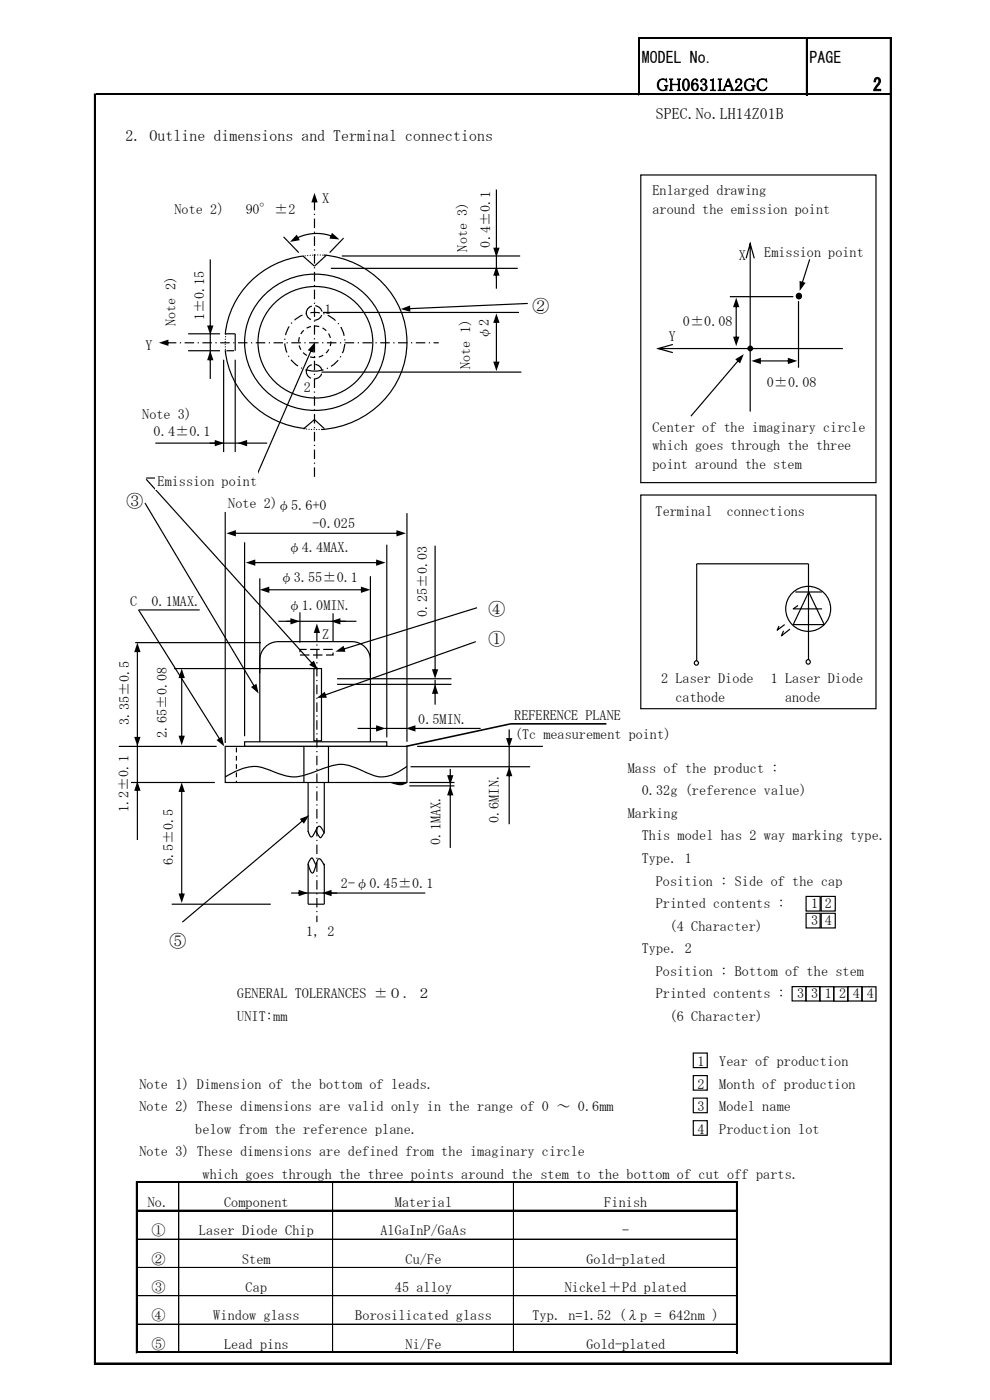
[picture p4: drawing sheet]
<svg xmlns="http://www.w3.org/2000/svg" width="221mm" height="313mm" viewBox="0 0 221 313" stroke-linecap="round" stroke-linejoin="round" font-family="sans-serif">
<g fill="none" stroke="#000" stroke-width=".22">
<path d="M142.5 8.4v12.8M142.8 8.4h56.1M179.9 8.7v12.5M198.7 8.7v296M21.1 21v283.7M21.4 21h177.5M30.4 264v38.2M30.7 276.7h133.6M30.7 264h133.9M30.7 270.3h133.9M39.9 264.2v6.1M39.9 270.6v31.3"/>
<path d="M74.2 264.2v6.1M74.2 270.6v31.3M114.6 264.2v6.1M114.6 270.6v31.3M114.6 264.3v5.9M164.3 264.3v37.9M30.7 283.1h133.6M30.7 289.4h133.6M30.7 295.7h133.6M21.4 304.4h177.5M30.7 301.9h133.9"/>
</g>
<path d="M142.6 8.4v12.9M142.8 8.5h56.2M180.1 8.7v12.6M198.8 8.7v296M21.2 20.9v283.8M21.4 21.1h177.6M30.6 263.9v38.3M30.7 264.1h133.9M30.7 270.4h133.9M164.5 264.2v38M21.4 304.6h177.6M30.7 302.1h133.9" fill="none" stroke="#000" stroke-width=".31"/>
<g fill="#000">
<path d="M167.3 54.4h.2v37.5h-.2zM167.4 53.9l1 3.7-.1 .1-.1-.1-.9-3.1h.2l-.8 3.1-.3 .1z"/>
<path d="M180.6 57.9l-1.7 5.3 .2 .1 1.7-5.3zM178.4 62.7l.1 2.3 1.3-1.8z"/>
<path d="M164.2 68.3h.2v7.3h-.2zM164.3 66.5l.7 2.1h-1.4zM163.6 75.2h1.4l-.7 2.1z"/>
<path d="M146.9 77.7v.3h41.2v-.3zM146.4 77.9l3.7 .9v-.2l-3.2-.9v.3l3.2-.9 .1-.2-.2-.1z"/>
<path d="M164.7 80.4l-10.6 12.5 .2 .1 10.6-12.5zM164.1 80.2l1.1 1 .8-2.1z"/>
<path d="M169.4 80.5v.2h6.8v-.2zM175.8 79.9v1.4l2.1-.7zM167.7 80.6l2.1 .7v-1.4z"/>
</g>
<g fill="#000">
<circle cx="167.4" cy="77.8" r=".51"/>
<circle cx="178.3" cy="66.1" r=".6"/>
</g>
<g fill="none" stroke="#000" stroke-width=".26">
<path d="M143 39.1h52.5v68.7h-52.5zM162.9 66.3h14.1M178.2 67.2v14.9M180.4 125.9v21.7"/>
<circle cx="167.4" cy="77.8" r=".51"/>
<circle cx="178.3" cy="66.1" r=".6"/>
</g>
<circle cx="155.4" cy="148.1" r=".48" fill="#fff"/>
<circle cx="155.4" cy="148.1" r=".48" fill="none" stroke="#000" stroke-width=".26"/>
<circle cx="180.4" cy="147.8" r=".49" fill="#fff"/>
<g fill="none" stroke="#000" stroke-width=".26">
<path d="M143 110.6h52.5v47.7h-52.5zM155.5 125.9h24.9M177.5 132.2h6M178.1 135.2l-1.1 .8h6.5M180.5 132.2l3.4 7.3h-6.9z"/>
<circle cx="180.4" cy="136" r="5"/>
<circle cx="180.4" cy="147.8" r=".49"/>
</g>
<g fill="#fff">
<path d="M174.5 140l1.1-.5-1.7 1.3z"/>
<path d="M175 141.1l1.3-.3-1.7 1.2z"/>
</g>
<path d="M155.5 125.9v21.7M175.1 139.5l-1.7 1.3 .5-1M176.3 140.5l-1.9 1.5 .5-1.1" fill="none" stroke="#000" stroke-width=".26"/>
<path d="M59.4 144.3a4.1 4.1 0 0 1 2.7-1h16.4a4.1 4.1 0 0 1 4.2 4.1v18.7a4.1 4.1 0 0 1-4.2 4.1h-16.4a4.1 4.1 0 0 1-4.1-4.1v-18.7a4.1 4.1 0 0 1 1.4-3.1z" fill-rule="evenodd" fill="#fff"/>
<path d="M50.3 114.3v51.6M90.8 114.6v51.1M54.6 121.1v43.3M58 129.2v21.2M82.7 128.7v21.7M86.3 121.7v43M59.4 144.3a4.1 4.1 0 0 1 2.7-1h16.4a4.1 4.1 0 0 1 4.2 4.1v18.7a4.1 4.1 0 0 1-4.2 4.1h-16.4a4.1 4.1 0 0 1-4.1-4.1v-18.7a4.1 4.1 0 0 1 1.4-3.1z" fill="none" stroke="#000" stroke-width=".26"/>
<path d="M54.6 165.7h31.7v1h-31.7z" fill-rule="evenodd" fill="#fff"/>
<path d="M54.6 165.7h31.7v1h-31.7z" fill="none" stroke="#000" stroke-width=".26"/>
<path d="M50.3 166.7h40.5v8.1h-40.5z" fill-rule="evenodd" fill="#fff"/>
<g fill="none" stroke="#000" stroke-width=".26">
<path d="M63.3 52.9l3.4 3.5M67.8 57.2a19.8 19.8 0 0 0-17.5 17.5M72.2 56.9a19.8 19.8 0 0 1 18.3 22.9 20.3 20.3 0 0 1-18.8 16.1M72.9 56.9l-2.7 2.5-2.6-2.2M73.8 59.9h41.7M76.3 57.2h39.8M76.7 53.2l-3.1 3.2M110.8 56.7v5.5M42 74.6h7.1M42 78.3h7.1M46.9 74.6v6M50.3 78.2a19.7 19.7 0 0 0 17.9 17.5"/>
<path d="M50.3 74.6h2.2v3.7M50.5 78.3h1.7M59.2 65.7a15.9 15.9 0 0 1 16.2-3.7 15.9 15.9 0 0 1 10.6 12.9 15.7 15.7 0 0 1-23.2 14.9 15 15 0 0 1-3.6-24.1zM60.9 68.1a12.8 12.8 0 0 1 14.6-3.1 12.8 12.8 0 0 1 7.6 12.8 12.8 12.8 0 0 1-13.4 11.1 12.8 12.8 0 0 1-12.1-12.5 12.2 12.2 0 0 1 3.3-8.3zM72.1 69.8h43.7M46.8 99h7.1M49.9 80.3v20.7M52.5 80.3v20.7M67.8 95.7l2.4-2 2.2 2M71.7 83.1h44.6M32.6 106.8h24.4M30.9 136.2h13.7"/>
<path d="M63.9 138.8h13.3M66.9 136.8v6.7M74.3 137v6.3M30.2 143.5h28M38.9 149.3h31.6M70.1 149.3h1.6v16.2h-1.6zM75.2 151.6h25.6M75.2 152.8h25.6M97.1 151.9v2.2M26.5 166.7h21.8M29.2 174.8h18.7M30.7 166.2v9.1"/>
<path d="M50.3 166.7h40.5v8.1h-40.5zM67.8 166.7v8.1M68.8 174.8v11M72.4 174.8v11.3l-.3-.6a1.17 1.17 0 0 0-1-.9l-.7 1.1a1.39 1.39 0 0 1-1 1.2l-.6-1.3M73.3 166.7v8.1M85.8 162.7h5M87.3 174.8a3.5 3.5 0 0 0 3.5 0M90.8 171.2a9.3 9.3 0 0 1-6.5 2.2l-3.5-1.3a8.8 8.8 0 0 0-8.4-.5l-2 .7a9.6 9.6 0 0 1-8.5 .4l-.9-.3a8.9 8.9 0 0 0-9.4 .4l-1.3 .7M91.4 174.8h10M91.4 175.5h10M91.6 171.2h26.7M93.1 166.7h28.1"/>
<path d="M100.5 174v2.3M113.6 166.7v5M67.8 199.5h7.4M68.8 192.9l.2 1a1.05 1.05 0 0 0 .8 1.1l1.3-3.2a1.17 1.17 0 0 1 1 1l.3 .5M70.5 185.6l1 1.5 .9-1.1M72.4 192.9v9.1h-3.6v-9.1l.6-1.2h.3l.8 1.4M38.3 202h22.1"/>
</g>
<path d="M68.9 68.7a1.72 1.72 0 0 1 2.5 0 1.72 1.72 0 0 1 0 2.4 1.72 1.72 0 0 1-2.5-.1 1.54 1.54 0 0 1 0-2.3zM68.9 81.8a1.72 1.72 0 0 1 2.5 0 1.72 1.72 0 0 1 0 2.4 1.72 1.72 0 0 1-2.5-.1 1.54 1.54 0 0 1 0-2.3zM66.9 145h7.4v1.3h-7.4z" fill="none" stroke="#000" stroke-width=".26" stroke-dasharray="2.1 .8" stroke-linecap="butt"/>
<g fill="#000">
<path d="M46.8 57.9h.3v15.2h-.3zM46.2 72.7h1.4l-.7 2.1z"/>
<path d="M66.2 53.1a9.9 9.9 0 0 1 8-.4l-.1 .2a9.6 9.6 0 0 0-7.8 .4zM66.2 52.4l.7 1.2-2.2 .4zM74.1 52l1.7 1.5-2.3-.2z"/>
<path d="M70.1 44.9h.2v2.1h-.2zM70.1 47.8h.2v.2h-.2zM70.1 48.8h.2v2.1h-.2zM70.1 51.7h.2v.3h-.2zM70.1 52.8h.2v2.1h-.2zM70.1 55.7h.2v.3h-.2zM70.1 56.8h.2v2.1h-.2zM70.1 59.7h.2v.2h-.2zM70.1 60.7h.2v2.1h-.2zM70.1 63.6h.2v.3h-.2zM70.1 64.7h.2v2.1h-.2zM70.1 67.6h.2v.3h-.2zM70.1 68.7h.2v2.1h-.2zM70.1 71.6h.2v.2h-.2zM70.1 72.6h.2v2.2h-.2zM70.1 75.5h.2v.3h-.2zM70.1 76.6h.2v2.1h-.2zM70.1 79.5h.2v.3h-.2zM70.1 80.6h.2v2.1h-.2zM70.1 83.5h.2v.2h-.2zM70.1 84.5h.2v2.2h-.2zM70.1 87.5h.2v.2h-.2zM70.1 88.5h.2v2.1h-.2zM70.1 91.4h.2v.3h-.2zM70.1 92.5h.2v2.1h-.2zM70.1 95.4h.2v.3h-.2zM70.1 96.4h.2v2.2h-.2zM70.1 99.4h.2v.2h-.2zM70.1 100.4h.2v2.1h-.2zM70.1 103.3h.2v.3h-.2zM70.1 104.4h.2v2.1h-.2zM70.2 43.1l.7 2.1h-1.4z"/>
<path d="M110.6 42.3h.3v13.4h-.3zM110.1 55.3h1.4l-.7 2.1z"/>
<path d="M37.2 76.4h2.2v.3h-2.2zM40.1 76.4h.3v.3h-.3zM41.2 76.4h2.1v.3h-2.1zM44.1 76.4h.3v.3h-.3zM45.2 76.4h2.1v.3h-2.1zM48.1 76.4h.2v.3h-.2zM49.1 76.4h2.2v.3h-2.2zM52.1 76.4h.2v.3h-.2zM53.1 76.4h2.1v.3h-2.1zM56 76.4h.3v.3h-.3zM57.1 76.4h2.1v.3h-2.1zM60 76.4h.3v.3h-.3zM61 76.4h2.2v.3h-2.2zM64 76.4h.2v.3h-.2zM65 76.4h2.1v.3h-2.1zM67.9 76.4h.3v.3h-.3zM69 76.4h2.1v.3h-2.1zM71.9 76.4h.3v.3h-.3zM73 76.4h2.1v.3h-2.1zM75.9 76.4h.2v.3h-.2zM76.9 76.4h2.1v.3h-2.1zM79.8 76.4h.3v.3h-.3zM80.9 76.4h2.1v.3h-2.1zM83.8 76.4h.3v.3h-.3zM84.9 76.4h2.1v.3h-2.1zM87.8 76.4h.2v.3h-.2zM88.8 76.4h2.1v.3h-2.1zM91.7 76.4h.3v.3h-.3zM92.8 76.4h2.1v.3h-2.1zM95.7 76.4h.3v.3h-.3zM96.8 76.4h1.1v.3h-1.1zM35.5 76.6l2.1-.7v1.4z"/>
<path d="M69.4 78.1l-12.5 28.6 .3 .1 12.4-28.6zM70.2 76.6l-1.5 1.6 1.3 .6z"/>
<path d="M91.2 68.8v.3l26.6-1.2v-.3zM89.4 69l2.2 .6-.1-1.4z"/>
<path d="M110.6 61.2h.3v3.3h-.3zM110.8 59.4l.7 2.2h-1.4z"/>
<path d="M110.6 71.8h.3v9.3h-.3zM110.8 70l.7 2.1h-1.4zM110.1 80.8h1.4l-.7 2.1z"/>
<path d="M46.8 80.1h.3v4.5h-.3zM46.9 78.3l.7 2.2h-1.4z"/>
<path d="M34.7 98.8v.3h13.6v-.3zM47.9 98.3v1.4l2.1-.7z"/>
<path d="M54.8 98.8h4.8v.3h-4.8zM53 99l2.1-.7v1.4z"/>
<path d="M32.2 112.4l.3-.1 24.4 41-.2 .1zM56 153.4l1.2-.7 .5 2.2z"/>
<path d="M32.5 107.1l.2-.2 37.2 41.3-.2 .2zM69 148.5l1.1-1 .8 2.1z"/>
<path d="M52.3 119v.2h36.5v-.2zM50.5 119.1l2.1 .7v-1.4zM88.5 118.4v1.4l2.1-.7z"/>
<path d="M56.6 125.5h27.7v.3h-27.7zM54.9 125.7l2.1-.7v1.4zM83.9 125l2.1 .7-2.1 .7z"/>
<path d="M59.7 131.6h21.2v.3h-21.2zM58 131.7l2.1-.7v1.4zM80.5 131l2.2 .7-2.2 .7z"/>
<path d="M62.1 138.6h3.1v.3h-3.1zM64.8 138.1l2.1 .7-2.1 .7z"/>
<path d="M75.6 138.6v.3h3.9v-.3zM73.8 138.8l2.2 .7v-1.4z"/>
<path d="M97 121.9v27.9h.2v-27.9zM96.4 149.5l.7 2.1 .7-2.1z"/>
<path d="M76.5 144.9l.1 .2 29.9-9.2-.1-.3zM74.9 145.5l2.2 .1-.4-1.4z"/>
<path d="M30.5 145.3h.3v19.6h-.3zM30.7 143.5l.7 2.2h-1.4zM30 164.6h1.4l-.7 2.1z"/>
<path d="M40.4 151.1h.3v13.6h-.3zM40.6 149.3l.7 2.1h-1.5zM39.8 164.3h1.5l-.7 2.1z"/>
<path d="M70.6 141v2.1h.3v-2.1zM70.6 143.9v.3h.3v-.3zM70.6 145v2.1h.3v-2.1zM70.6 147.9v.3h.3v-.3zM70.6 149v2.1h.3v-2.1zM70.6 151.9v.2h.3v-.2zM70.6 152.9v2.1h.3v-2.1zM70.6 155.8v.3h.3v-.3zM70.6 156.9v2.1h.3v-2.1zM70.6 159.8v.3h.3v-.3zM70.6 160.9v2.1h.3v-2.1zM70.6 163.8v.2h.3v-.2zM70.6 164.8v2.1h.3v-2.1zM70.6 167.7v.3h.3v-.3zM70.6 168.8v2.1h.3v-2.1zM70.6 171.7v.3h.3v-.3zM70.6 172.8v2.1h.3v-2.1zM70.6 175.7v.2h.3v-.2zM70.6 176.7v2.2h.3v-2.2zM70.6 179.6v.3h.3v-.3zM70.6 180.7v2.1h.3v-2.1zM70.6 183.6v.3h.3v-.3zM70.6 184.7v2.1h.3v-2.1zM70.6 187.6v.3h.3v-.3zM70.6 188.6v2.2h.3v-2.2zM70.6 191.6v.2h.3v-.2zM70.6 192.6v2.1h.3v-2.1zM70.6 195.5v.3h.3v-.3zM70.6 196.6v2.1h.3v-2.1zM70.6 199.5v.3h.3v-.3zM70.6 200.6v2.1h.3v-2.1zM70.6 203.5v.2h.3v-.2zM70.6 204.5v1.5h.3v-1.5zM70.7 139.3l-.7 2.1h1.4z"/>
<path d="M97 154.6h.2v2.8h-.2zM97.1 152.8l.7 2.2h-1.4z"/>
<path d="M72.3 155.2l.1 .2 33.8-12-.1-.2zM70.7 155.9l2.3-.1-.5-1.3z"/>
<path d="M40.4 176.5h.3v23.4h-.3zM40.6 174.8l.7 2.1h-1.5zM39.8 199.6h1.5l-.7 2.1z"/>
<path d="M30.8 136.3l.2-.1 18.2 28.9-.2 .2zM48.3 165.3l1.2-.8 .5 2.2z"/>
<path d="M79.8 162.6h4.5v.2h-4.5zM83.9 162l2.1 .7-2.1 .7z"/>
<path d="M100.4 171.7v1.8h.2v-1.8zM99.8 173.1l.7 2.2 .7-2.2z"/>
<path d="M92.4 162.6v.2h14.9v-.2zM90.6 162.7l2.1 .7v-1.4z"/>
<path d="M113.5 162.9h.3v2.3h-.3zM112.9 164.9h1.4l-.7 2.1z"/>
<path d="M30.5 176.3h.3v11.3h-.3zM30.7 174.5l.7 2.1h-1.4z"/>
<path d="M65 199.3h2v.3h-2zM66.6 198.8l2.2 .7-2.2 .7z"/>
<path d="M73.6 199.3v.3h21.3v-.3zM71.9 199.5l2.1 .7v-1.4z"/>
<path d="M100.4 177.3h.2v12.1h-.2zM100.5 175.5l.7 2.1h-1.4z"/>
<path d="M113.5 173h.3v11.1h-.3zM113.6 171.2l.7 2.2h-1.4z"/>
<path d="M40.6 205.9l.2 .2 26.9-22.8-.2-.2zM66.9 182.9l.9 1.1 1.2-1.9z"/>
</g>
<g fill="none" stroke="#000" stroke-width=".26" stroke-dasharray="1.1 .8" stroke-linecap="butt">
<path d="M52.8 167v7.8"/>
<circle cx="70.2" cy="76.3" r="3.6"/>
</g>
<path d="M87.3 174.8h3.5a3.2 3.2 0 0 1-3.5 0z" fill-rule="evenodd" fill="#000"/>
<path d="M65.2 72a6.6 6.6 0 0 1 10.3 .3 6.6 6.6 0 0 1-2.4 10 6.6 6.6 0 0 1-8.1-1.9 6.6 6.6 0 0 1 .2-8.4z" fill="none" stroke="#000" stroke-width=".26" stroke-dasharray="2.1 .8 .3 .8" stroke-linecap="butt"/>
<path d="M68.1 57.1l4-.1M50.4 78.6v-4M67.8 95.8l4.6 .1" fill="none" stroke="#000" stroke-width=".26" stroke-dasharray="0 .5"/>
<path d="M135.3 161.7h-21.4l-23.3 5" fill="none" stroke="#000" stroke-width=".35"/>
<path d="M34.7 104.8h22.9v4.6h-22.9z" fill-rule="evenodd" fill="#fff"/>
<g fill="none" stroke="#000" stroke-width=".26">
<path d="M179.9 200.2h3.1v3.3h-3.1zM179.9 204h3.1v3.3h-3.1zM183.3 200.2h3.1v3.3h-3.1zM183.3 204h3.1v3.3h-3.1zM154.7 235.2h3.1v3.2h-3.1zM176.8 220.4h3.1v3.2h-3.1zM179.9 220.4h3.1v3.2h-3.1zM183 220.4h3.1v3.2h-3.1zM186.1 220.4h3.1v3.2h-3.1zM189.2 220.4h3.1v3.2h-3.1zM192.4 220.4h3.1v3.2h-3.1zM154.7 240.2h3.1v3.3h-3.1z"/>
<path d="M154.7 245.3h3.1v3.2h-3.1zM154.7 250.3h3.1v3.3h-3.1z"/>
</g>
<g font-size="3.9">
<text x="146.5" y="20.3">GH0631IA2GC</text>
<text x="194.8" y="20.3">2</text>
<text x="118.7" y="69.7">②</text>
<text x="28.1" y="113.3">③</text>
<text x="109" y="137.4">④</text>
<text x="109" y="144">①</text>
<text x="37.8" y="211.4">⑤</text>
</g>
<g font-size="3.5">
<text x="143.2" y="14">MODEL No.</text>
<text x="180.7" y="14">PAGE</text>
<text x="146.4" y="26.6">SPEC.No.LH14Z01B</text>
<text x="28" y="31.6">2. Outline dimensions and Terminal connections</text>
</g>
<g font-size="3.2">
<text x="38.9" y="47.8">Note 2）</text>
<text x="54.8" y="47.8">90°±2</text>
<text x="71.9" y="45.3">X</text>
<text x="145.6" y="43.5">Enlarged drawing</text>
<text x="145.6" y="47.7">around the emission point</text>
<text x="104.2" y="56.2" transform="rotate(-90 104.2 56.2)">Note 3)</text>
<text x="109.4" y="55.3" transform="rotate(-90 109.4 55.3)">0.4±0.1</text>
<text x="164.9" y="58.1">X</text>
<text x="170.6" y="57.4">Emission point</text>
<text x="45.6" y="71.5" transform="rotate(-90 45.6 71.5)">1±0.15</text>
<text x="72.4" y="70.2">1</text>
<text x="39.2" y="72.8" transform="rotate(-90 39.2 72.8)">Note 2)</text>
<text x="109.1" y="76" transform="rotate(-90 109.1 76)">φ2</text>
<text x="149.3" y="76.3">Y</text>
<text x="152.4" y="72.7">0±0.08</text>
<text x="32.5" y="78.3">Y</text>
<text x="104.9" y="82.4" transform="rotate(-90 104.9 82.4)">Note 1)</text>
<text x="67.8" y="87.6">2</text>
<text x="171.1" y="86.3">0±0.08</text>
<text x="31.7" y="93.7">Note 3)</text>
<text x="34.3" y="97.4">0.4±0.1</text>
<text x="145.6" y="96.4">Center of the imaginary circle</text>
<text x="145.6" y="100.5">which goes through the three</text>
<text x="145.6" y="104.6">point around the stem</text>
<text x="35.2" y="108.5">Emission point</text>
<text x="50.9" y="113.5">Note 2)φ5.6+0</text>
<text x="69.8" y="117.9">-0.025</text>
<text x="146.3" y="115.3">Terminal</text>
<text x="162.2" y="115.3">connections</text>
<text x="64.2" y="123.4">φ4.4MAX.</text>
<text x="62.4" y="129.9">φ3.55±0.1</text>
<text x="29" y="135.5">C</text>
<text x="33.8" y="135.5">0.1MAX.</text>
<text x="64.2" y="136.2">φ1.0MIN.</text>
<text x="95.3" y="137.8" transform="rotate(-90 95.3 137.8)">0.25±0.03</text>
<text x="71.9" y="142.6">Z</text>
<text x="147.6" y="152.6">2 Laser Diode</text>
<text x="172" y="152.6">1 Laser Diode</text>
<text x="28.8" y="161.9" transform="rotate(-90 28.8 161.9)">3.35±0.5</text>
<text x="93.3" y="161.6">0.5MIN.</text>
<text x="114.8" y="160.8">REFERENCE PLANE</text>
<text x="150.8" y="156.8">cathode</text>
<text x="175.2" y="156.8">anode</text>
<text x="37.3" y="164.8" transform="rotate(-90 37.3 164.8)">2.65±0.08</text>
<text x="114.9" y="165">(Tc measurement point)</text>
<text x="140.1" y="172.6">Mass of the product :</text>
<text x="143.2" y="177.6">0.32g (reference value)</text>
<text x="28.7" y="181.4" transform="rotate(-90 28.7 181.4)">1.2±0.1</text>
<text x="111.3" y="183.8" transform="rotate(-90 111.3 183.8)">0.6MIN.</text>
<text x="140.1" y="182.7">Marking</text>
<text x="98.3" y="188.7" transform="rotate(-90 98.3 188.7)">0.1MAX.</text>
<text x="143.2" y="187.7">This model has 2 way marking type.</text>
<text x="38.7" y="193.3" transform="rotate(-90 38.7 193.3)">6.5±0.5</text>
<text x="143.2" y="192.8">Type. 1</text>
<text x="146.3" y="197.8">Position : Side of the cap</text>
<text x="76.1" y="198.4">2-φ0.45±0.1</text>
<text x="146.3" y="202.8">Printed contents :</text>
<text x="181" y="202.8">1</text>
<text x="184.1" y="202.8">2</text>
<text x="68.3" y="209">1, 2</text>
<text x="149.4" y="207.9">(4 Character)</text>
<text x="181" y="206.6">3</text>
<text x="184.1" y="206.6">4</text>
<text x="143.2" y="212.9">Type. 2</text>
<text x="146.3" y="217.9">Position : Bottom of the stem</text>
<text x="52.9" y="223">GENERAL TOLERANCES ±０．２</text>
<text x="146.3" y="223">Printed contents :</text>
<text x="177.9" y="223">3</text>
<text x="181" y="223">3</text>
<text x="184.1" y="223">1</text>
<text x="187.2" y="223">2</text>
<text x="190.4" y="223">4</text>
<text x="193.5" y="223">4</text>
<text x="52.9" y="228">UNIT:mm</text>
<text x="149.4" y="228">(6 Character)</text>
<text x="155.7" y="238.1">1</text>
<text x="160.5" y="238.1">Year of production</text>
<text x="31.1" y="243.1">Note 1) Dimension of the bottom of leads.</text>
<text x="155.7" y="243.1">2</text>
<text x="160.5" y="243.1">Month of production</text>
<text x="31.1" y="248.2">Note 2) These dimensions are valid only in the range of 0 ～ 0.6mm</text>
<text x="155.7" y="248.2">3</text>
<text x="160.5" y="248.2">Model name</text>
<text x="43.6" y="253.2">below from the reference plane.</text>
<text x="155.7" y="253.2">4</text>
<text x="160.5" y="253.2">Production lot</text>
<text x="31.1" y="258.2">Note 3) These dimensions are defined from the imaginary circle</text>
<text x="45.2" y="263.3">which goes through the three points around the stem to the bottom of cut off parts.</text>
<text x="33" y="269.6">No.</text>
<text x="50" y="269.6">Component</text>
<text x="88.1" y="269.6">Material</text>
<text x="134.9" y="269.6">Finish</text>
<text x="33.8" y="275.9">①</text>
<text x="44.4" y="275.9">Laser Diode Chip</text>
<text x="84.9" y="275.9">AlGaInP/GaAs</text>
<text x="138.9" y="275.9">-</text>
<text x="33.8" y="282.2">②</text>
<text x="54" y="282.2">Stem</text>
<text x="90.5" y="282.2">Cu/Fe</text>
<text x="130.9" y="282.2">Gold-plated</text>
<text x="33.8" y="288.6">③</text>
<text x="54.8" y="288.6">Cap</text>
<text x="88.1" y="288.6">45 alloy</text>
<text x="126" y="288.6">Nickel＋Pd plated</text>
<text x="33.8" y="294.9">④</text>
<text x="47.6" y="294.9">Window glass</text>
<text x="79.3" y="294.9">Borosilicated glass</text>
<text x="118.8" y="294.9">Typ. n=1.52 (λp = 642nm )</text>
<text x="33.8" y="301.2">⑤</text>
<text x="50" y="301.2">Lead pins</text>
<text x="90.5" y="301.2">Ni/Fe</text>
<text x="130.9" y="301.2">Gold-plated</text>
</g>
</svg>
